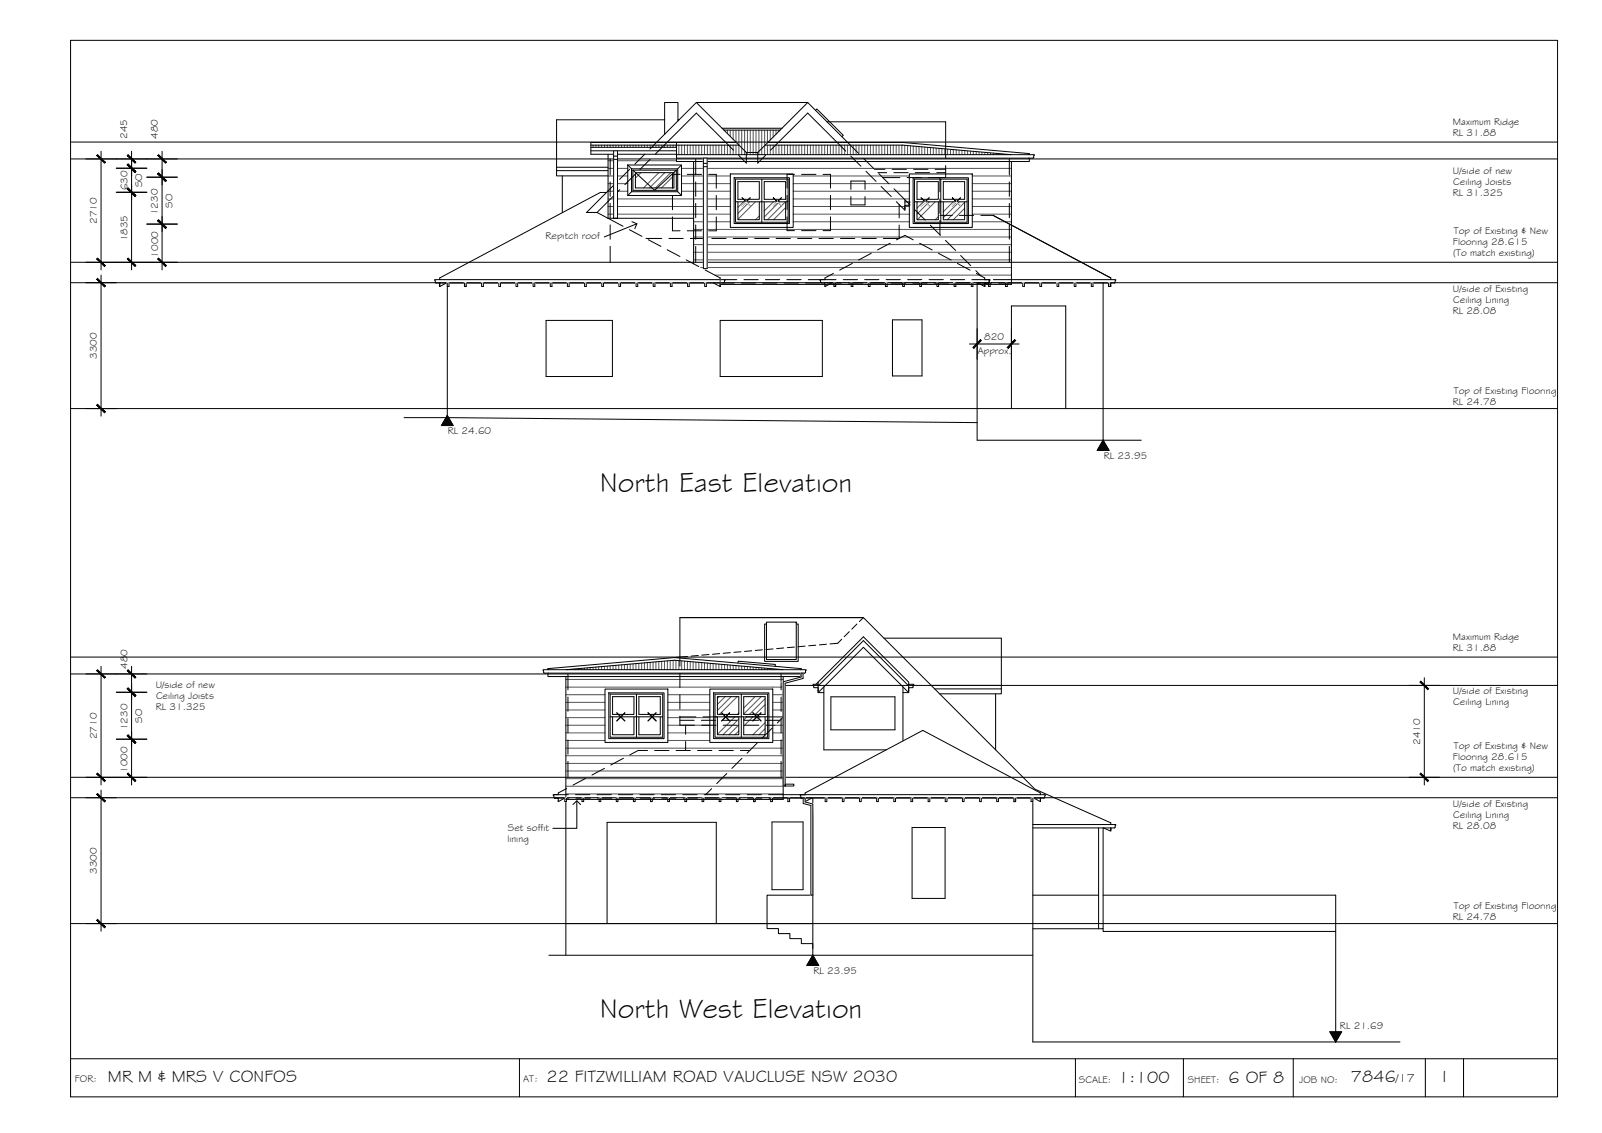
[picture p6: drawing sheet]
<svg xmlns="http://www.w3.org/2000/svg" width="420mm" height="297mm" viewBox="0 0 420 297" stroke-linecap="round" stroke-linejoin="round" font-family="sans-serif">
<!-- layer: HATCH -->
<g fill="none" stroke="#545454" stroke-width=".26">
<path d="M155.5 38.1v.5M156.3 38.1v.5M157 38.1v.5M157.8 38.1v.5M158.5 38.1v.5M159.3 38.1v.5M160 38.1v.5M160.8 38.1v.5M161.5 38.1v.5M162.3 38.1v.5M163 38.1v.5M163.8 38.1v.5"/>
<path d="M164.5 38.1v.5M165.3 38.1v.5M166 38.1v.5M166.8 38.1v.5M167.5 38.1v.5M168.3 38.1v.5M169 38.1v.5M169.8 38.1v.5M170.5 38.1v.5M171.3 38.1v.5M172 38.1v.5M172.8 38.1v.5"/>
<path d="M173.5 38.1v.5M174.3 38.1v.5M175 38.1v.5M175.8 38.1v.5M176.5 38.1v.5M177.3 38.1v.5M178 38.1v2.4M178.8 38.1v2.4M179.5 38.1v2.4M180.3 38.1v2.4M181 38.1v2.4M181.8 38.1v2.4"/>
<path d="M182.5 38.1v2.4M183.3 38.1v2.4M184 38.1v2.4M184.8 38.1v2.4M185.5 38.1v2.4M186.3 38.1v2.4M187 38.1v2.4M187.8 38.1v2.4M188.5 38.1v2.4M189.3 38.1v2.4M190 34.1v.2M190 38.1v2.4"/>
<path d="M190.8 34.1v.9M190.8 38.1v2.4M191.5 38.1v2.4M191.5 34.1v1.7M192.3 38.1v2.4M192.3 34.1v2.4M193 38.1v2.4M193 34.1v3.2M193.8 34.1v6.4M194.5 34.1v6.4M195.3 34.1v6.4M196 34.1v6.4"/>
<path d="M196.8 34.1v6.4M197.5 34.1v6.4M198.3 34.1v6.4M199 34.1v6.4M199.8 34.1v6.4M200.5 34.1v6.4M201.3 34.1v3.3M201.3 38.1v2.4M202 38.1v2.4M202 34.1v2.6M202.8 38.1v2.4M202.8 34.1v1.8"/>
<path d="M203.5 34.1v1.1M203.5 38.1v2.4M204.3 34.1v.4M204.3 38.1v2.4M205 38.1v2.4M205.8 38.1v2.4M206.5 38.1v2.4M207.3 38.1v2.4M208 38.1v2.4M208.8 38.1v2.4M209.5 38.1v2.4M210.3 38.1v2.4"/>
<path d="M211 38.1v2.4M211.8 38.1v2.4M212.5 38.1v2.4M213.3 38.1v2.4M214 38.1v2.4M214.8 38.1v2.4M215.5 38.1v2.4M216.3 38.1v2.4M217 38.1v2.4M217.8 38.1v2.4M218.5 38.1v2.4M219.3 38.1v2.4"/>
<path d="M220 38.1v2.4M220.8 38.1v2.4M221.5 38.1v2.4M222.3 38.1v2.4M223 38.1v2.4M223.8 38.1v2.4M224.5 38.1v2.4M225.3 38.1v2.4M226 38.1v2.4M226.8 38.1v2.4M227.5 38.1v2.4M228.3 38.1v2.4"/>
<path d="M229 38.1v2.4M229.8 38.1v2.4M230.5 38.1v2.4M231.3 38.1v2.4M232 38.1v2.4M232.8 38.1v2.4M233.5 38.1v2.4M234.3 38.1v2.4M235 38.1v2.4M235.8 38.1v2.4M236.5 38.1v2.4M237.3 38.1v2.4"/>
<path d="M238 38.2v2.3M238.8 38.2v2.3M239.5 38.3v2.2M240.3 38.4v2.1M241 38.5v2M241.8 38.5v2M242.5 38.6v1.9M243.3 38.7v1.8M244 38.7v1.8M244.8 38.8v1.7M245.5 38.9v1.6M246.3 38.9v1.6"/>
<path d="M247 39v1.5M247.8 39.1v1.4M248.5 39.2v1.3M249.3 39.2v1.3M250 39.3v1.2M250.8 39.3v1.2M251.5 39.4v1.1M252.3 39.5v1M253 39.5v1M253.8 39.6v.9M254.5 39.7v.8M255.3 39.7v.8"/>
<path d="M256 39.8v.7M256.8 39.9v.6M257.5 39.9v.6M258.3 40v.5M159.5 42.1h1.4M159.5 44.1h1.4M159.5 46.1h1.4M159.5 48.1h1.4M159.5 50.1h1.4M159.5 52.1h1.4M159.5 54.1h1.4M159.5 56.1h1.4"/>
<path d="M162 42.1h15.4M162 44.1h2.6M162 46.1h2.6M162 48.1h2.6M162 50.1h2.6M162 52.1h22.5M162 54.1h22.5M162 56.1h22.5M168.1 45.3l-1.4 1.4M172.8 45.3l-4 4M174.4 45.3l-4 4M175.9 45.3l-4 4"/>
<path d="M176.7 46l-3.2 3.3M178.7 44.1h5.8M178.7 46.1h5.8M178.7 48.1h5.8M178.7 50.1h5.8M181.9 58.1h2.6M185.5 44.1h79.8M185.5 46.1h6M185.5 48.1h6M185.5 50.1h6M185.5 52.1h6M185.5 54.1h6"/>
<path d="M185.5 56.1h6M185.5 58.1h6M195 52.9l-1.5 1.5M196.6 52.9l-3.1 3M198.1 52.9l-4.6 4.6M199.1 56.6l-1 1M202.8 52.9l-2.4 2.4M204.4 52.9l-4 4M206 52.9l-4.7 4.7M206 54.4l-3.1 3.2M208 46.1h30.5M208 48.1h30.5"/>
<path d="M208 50.1h30.5M208 52.1h30.5M208 54.1h30.5M208 56.1h30.5M208 58.1h30.5M240.6 52.9l-.1 .1M242.1 52.9l-1.6 1.7M243.7 52.9l-3.2 3.2M245.3 52.9l-4.7 4.7M246.1 56.8l-.8 .8M250 52.9l-2.6 2.6M251.6 52.9l-4.2 4.2"/>
<path d="M253 53.1l-4.6 4.5M253 54.6l-3 3M255 46.1h10.3M255 48.1h10.3M255 50.1h10.3M255 52.1h10.3M255 54.1h10.3M255 56.1h10.3M255 58.1h10.3M259 40.1v.4M259.8 40.1v.4M260.5 40.2v.3"/>
<path d="M261.3 40.3v.2M262 40.3v.2M262.8 40.4v.1M263.5 40.5h.1M264.3 40.5h.1M181.9 60.1h2.6M181.9 62.1h2.6M181.9 64.1h2.6M181.9 66.1h2.6M181.9 68.1h2.6M183.8 70.1h.7M185.5 60.1h79.8"/>
<path d="M185.5 62.1h79.8M185.5 64.1h79.8M185.5 66.1h79.8M185.5 68.1h79.8M185.5 70.1h79.8M187.5 72.1h77.8M188.9 72.9v1.7M216.4 74.1h48.9M148.4 178.1h57M148.8 175.5v.1M149.5 175.5v.1M150.3 175.4v.2"/>
<path d="M151 175.4v.2M151.8 175.3v.3M152.5 175.2v.4M153.3 175.2v.4M154 175.1v.5M154.8 175v.6M155.5 175v.6M156.3 174.9v.7M157 174.8v.8M157.8 174.8v.8M158.5 174.7v.9M159.3 174.6v1"/>
<path d="M160 174.6v1M160.8 174.5v1.1M161.5 174.4v1.2M162.3 174.4v1.2M163 174.3v1.3M163.8 174.2v1.4M164.5 174.2v1.4M165.3 174.1v1.5M166 174v1.6M166.8 174v1.6M167.5 173.9v1.7M168.3 173.9v1.7"/>
<path d="M169 173.8v1.8M169.8 173.7v1.9M170.5 173.6v2M171.3 173.6v2M172 173.5v2.1M172.8 173.5v2.1M173.5 173.4v2.2M174.3 173.3v2.3M175 173.3v2.3M175.8 173.2v2.4M176.5 173.1v2.5M177.3 173.1v2.5"/>
<path d="M178 173.2v2.4M178.8 173.3v2.3M179.5 173.3v2.3M180.3 173.4v2.2M181 173.5v2.1M181.8 173.5v2.1M182.5 173.6v2M183.3 173.6v2M184 173.7v1.9M184.8 173.8v1.8M185.5 173.8v1.8M186.3 173.9v1.7"/>
<path d="M187 174v1.6M187.8 174v1.6M188.5 174.1v1.5M189.3 174.2v1.4M190 174.2v1.4M190.8 174.3v1.3M191.5 174.4v1.2M192.3 174.4v1.2M193 174.5v1.1M193.8 174.6v1M194.5 174.6v1M195.3 174.7v.9"/>
<path d="M196 174.8v.8M196.8 174.8v.8M197.5 174.9v.7M198.3 175v.6M199 175v.6M199.8 175.1v.5M200.5 175.1v.5M201.3 175.2v.4M202 175.3v.3M202.8 175.4v.2M203.5 175.4v.2M204.3 175.5v.1"/>
<path d="M205 175.5v.1M148.4 180.1h57M148.4 196.1h57M148.4 198.1h57M148.4 182.1h10.3M148.4 184.1h10.3M148.4 186.1h10.3M148.4 188.1h10.3M148.4 190.1h10.3M148.4 192.1h10.3M148.4 194.1h10.3M175.2 182.1h11"/>
<path d="M175.2 184.1h11M175.2 186.1h11M175.2 188.1h11M175.2 190.1h11M175.2 192.1h11M175.2 194.1h11M188.6 182.6l-.4 .5M190.2 182.6l-2 2.1M191.8 182.6l-3.6 3.6M192.8 187.9l-4.6 4.6M193.3 182.6l-4.6 4.7M193.8 188.5l-4.2 4.1"/>
<path d="M193.8 190.1l-2.6 2.5M193.8 186.9l-.4 .4M193.8 191.6l-1 1M195.9 187.9l-.8 .9M197.5 187.9l-2.4 2.4M198 182.6l-2.9 3M199.6 182.6l-4.5 4.6M200.7 189.5l-3.2 3.1M200.7 191l-1.6 1.6M200.7 183.2l-4.2 4.1M200.7 192.6h-.1M200.7 184.7l-2.6 2.6"/>
<path d="M202.7 182.1h2.7M202.7 184.1h2.7M202.7 186.1h2.7M202.7 192.1h2.7M202.7 194.1h2.7M203.3 190.1h2.1M205.3 188.1h.1M148.4 200.1h57M148.4 202.1h57M148.4 204.1h57M148.4 206.1h57M148.4 208.1h57"/>
</g>
<!-- layer: WINDOWS -->
<g fill="none" stroke="#000" stroke-width=".26">
<path d="M213.9 28.9l.3-.3 7 6.9-.4 .3M166 44.6l5.7 5.3 5.7-5.3M166 44.6h11.4M166 44.6v5.3h11.4v-5.3M166.7 45.3h10v4h-10zM192.9 47h13.8v11.3h-13.8zM192.9 52.9h13.8M193.5 52.9v4.7h5.6v-4.7M193.5 47.6h5.6v4.7h-5.6zM194.6 51.9l2.2 2.1M196.8 51.9l-2.2 2.1M199.8 47v11.3"/>
<path d="M200.4 52.9v4.7h5.6v-4.7M200.4 47.6h5.6v4.7h-5.6zM202.8 51.9l2.1 2.1-2.1-2.1M204.9 51.9l-2.1 2.1M239.8 47h13.8v11.3h-13.8zM239.8 52.9h13.8M240.5 52.9v4.7h5.6v-4.7M240.5 47.6h5.6v4.7h-5.6zM241.6 51.9l2.1 2.1M243.7 51.9l-2.1 2.1M246.7 47v11.3M247.4 52.9v4.7h5.6v-4.7"/>
<path d="M247.4 47.6h5.6v4.7h-5.6zM249.8 51.9l2.1 2.1-2.1-2.1M251.9 51.9l-2.1 2.1M193.6 173.8v-.5l9.8 .9-.1 .5M201 163.1h7.8v9.8h-7.8zM201 163.6h-.5v9.8h8.8v-9.8h-.5M160 182h13.8v11.3h-13.8zM160 187.9h13.8M160.7 187.9v4.7h5.6v-4.7M160.7 182.6h5.6v4.7h-5.6zM161.8 186.9l2.1 2.1M163.9 186.9l-2.1 2.1"/>
<path d="M166.9 182v11.3M167.6 187.9v4.7h5.6v-4.7M167.6 182.6h5.6v4.7h-5.6zM170 186.9l2.1 2.1-2.1-2.1M172.1 186.9l-2.1 2.1M187.5 182h13.8v11.3h-13.8zM187.5 187.9h13.8M188.2 187.9v4.7h5.6v-4.7M188.2 182.6h5.6v4.7h-5.6zM189.3 186.9l2.1 2.1M191.4 186.9l-2.1 2.1M194.4 182v11.3"/>
<path d="M195.1 187.9v4.7h5.6v-4.7M195.1 182.6h5.6v4.7h-5.6zM197.4 186.9l2.2 2.1-2.2-2.1M199.6 186.9l-2.2 2.1"/>
</g>
<!-- layer: NEWWORK -->
<g fill="none" stroke="#000" stroke-width=".26">
<path d="M155 38.1h38.8M155 39.5h22.4M155 38.6h22.4M177.4 37.4v4.9h92.6v-.8M189.4 33.6h15.7M189.9 34.1h14.7M193.1 37.4h-38.1v3h22.4M200.7 38.1h36l28.5 2.4M201.4 37.4h35.4l33.2 2.9v.2l1.3 .2-.4 .7-93.5 .1M159.5 40.4v16.8h22.4M164.6 43.3h14.1v8h-14.1zM164.6 43.3l1 1"/>
<path d="M165.6 44.3h12.1v6h-12.1zM165.6 50.3l-1 1M177.4 40.5h92.6M177.7 50.3l1 1M178.7 43.3l-1 1M181.9 42.3v26.9M191.5 45.6h16.5v14h-16.5zM192.5 46.6h14.5v12h-14.5zM238.5 45.6h16.5v14h-16.5zM239.5 46.6h14.5v12h-14.5zM265.3 42.3v32.3h-76.4M142.8 176.5h68.3"/>
<path d="M143.7 176.5v.9h66.4v-.9M143.7 175.6h66.4M148.4 177.4v32.2h57v-32.2M148.5 175.6l28.4-2.5 28.4 2.5M176.9 172.4l33.2 2.9v.3l1.4 .1-.5 .8M178.3 172.3l-34.6 3v.3l-1.3 .1 .4 .8M158.7 180.7h16.5v13.9h-16.5zM159.7 181.6h14.5v12h-14.5zM186.2 180.7h16.5v13.9h-16.5zM187.2 181.6h14.5v12h-14.5zM210.7 209.2h.5"/>
</g>
<!-- layer: BORDER -->
<path d="M18.5 10.6h390v277h-390zM18.5 277.6h390M136.2 277.6v10M282.1 277.6v10M310.4 277.6v10M339.2 277.6v10M373.8 277.6v10M383.8 277.6v10" fill="none" stroke="#000" stroke-width=".26"/>
<!-- layer: CEILING-FLOOR LINES -->
<path d="M18.5 37.2h390M18.5 41.7h390M18.5 68.8h390M18.5 74.1h390M18.5 107.1h390M18.5 176.7h191.6M18.5 172.3h390M205.4 179.7h203.1M18.5 203.8h390M18.5 209.1h390M18.5 242.1h390" fill="none" stroke="#000" stroke-width=".26"/>
<!-- layer: EXISTING -->
<g fill="none" stroke="#000" stroke-width=".26">
<path d="M174.3 31.4h-28.3v14.7h13.5M177.8 31.7v-4.8h-3.5v8.3M177.8 31.4h.3M182.6 26.9l-12.1 12.2M192.4 39.4l-9.8-9.8-10.8 10.8M195.7 40h3M195.7 40v2.7l-2-2M198.7 40v2.7l2.1-2M202.1 39.4l9.7-9.8 10 10M211.8 26.9h-29.2l13.1 13.1M211.8 26.9l-13.1 13.1M211.8 26.9l13.4 13.3"/>
<path d="M216.9 31.9h31.1v9.6M146 43.9h13.5M146 44.7h13.5M147.5 46.1v9.7M156.6 55.7l6.8 3.6M159.1 50.5h-1.7l-42.1 22.4v.4M161.2 48.3l-7.4 7.4h2.8M162.5 49.7l-5.9 6M165.1 44.4l-2.6 2.6M166.5 45.8l-2.6 2.6M169.1 40.4l-2.6 2.6M170.5 41.8l-2.6 2.6"/>
<path d="M176.4 56.9v3.6h2M176.4 51.2v3.8M178.4 45.7h-2v3.7M180.2 45.7h3.8M185.9 45.7h2v3.7M187.9 56.9v3.6h-2M187.9 51.2v3.8M206.4 56.8v3.7h2M206.4 51.2v3.8M208.4 45.7h-2v3.6M210.2 45.7h3.8M215.9 45.7h1.9v3.6"/>
<path d="M217.8 56.8v3.7h-1.9M217.8 51.2v3.8M223.1 40.9l2.7 2.7M223.2 51.5v2.2h3.7v-2.2M223.2 49.6v-2.1h3.7v2.1M226.5 41.5l2.7 2.7M227.1 44.9l2.7 2.7M229.3 44.4h2.8M230.2 45.3h2.4M230.5 45.5l2.6 2.7M231.1 48.9l2.7 2.6M231.5 46.6h4.5"/>
<path d="M234 44.4h3.7M234.4 45.3h3.8M234.5 49.5l4.2 4.2M235.8 53.6v3.5M235.8 59v3.5h-4.1M237.3 52.9l1.4 .1-.3 .8h-1.1v.9M237.3 54.7h.1M237.3 52.4v2.7l-2.2-2.2M237.9 46.6h3.7M239.6 44.4h3.8M240 55.1l2.7 2.6M240.1 45.3h3.7"/>
<path d="M244 59l2.7 2.7M245.2 44.4h2.8M245.7 45.3h2.3M246.5 56.5h3.3M246.5 46.6v3.7M246.5 52.2v3.7M246.5 57.8v3.8M248 43.4v3.2h-4.5M251.6 56.5h3.8M257.2 56.5h3.3l30.8 16.4v.4M115.3 73.3l-1.3 .1 .2 .7 1.1 .1v.9M115.3 75.1h.1"/>
<path d="M115.3 74.2h73.6v.9M115.3 74.1v1M115.3 73.3h73.6M117 74.2l-1.7 .9M117.8 74.2v.9h-.5v-.9v34.7M121.8 74.2v.9h.5v-.9M126.3 74.2v.9h.5v-.9M130.8 74.2v.9h.5v-.9M135.3 74.2v.9h.5v-.9M139.8 74.2v.9h.5v-.9M144.3 74.2v.9h.5v-.9M148.8 74.2v.9h.5v-.9"/>
<path d="M153.3 74.2v.9h.5v-.9M157.8 74.2v.9h.5v-.9M162.3 74.2v.9h.5v-.9M165.1 60.2l3.3 1.8M166.8 74.2v.9h.5v-.9M169.4 62.5h4.2M170 62.8l3.3 1.8M171.3 74.2v.9h.5v-.9M175 65.5l3.3 1.7M175.4 62.5h3.8M175.8 74.2v.9h.5v-.9M180 68.1l3.3 1.8"/>
<path d="M180.2 60.5h3.8M180.3 74.2v.9h.5v-.9M181 62.5h3.8M184.8 74.2v.9h.5v-.9M184.9 70.8l4 2.1v.4M186.7 62.5h3.7M187.1 74.2l1.8 .9M188.9 73.3h1.3l-.4 .9M188.9 75.1h.1M189.8 74.2h-.9v.9M189.8 74.2h2.7M190.1 73.3h3.1"/>
<path d="M192.3 62.5h3.8M194.4 74.2h3.7M195.1 73.3h3.8M197.9 62.5h3.8M200 74.2h3.8M200.8 73.3h3.7M203.5 62.5h3.8M205.7 74.2h3.7M206.4 73.3h3.7M209.2 62.5h3.7M210.2 60.5h3.8M211.3 74.2h3.7"/>
<path d="M212 73.3h7.3M214.8 62.5h3.8M216.4 75.1h.1M216.9 74.2h3.7M218.1 74.2l-1.7 .9M218.6 71.7l-2.2 1.2v.4l-1.4 .1 .3 .7 1.1 .1v.9M218.7 74.2v.9h.5v-.9M220.4 62.5h3.8M221.2 73.3h3.7M222.5 74.2h3.8M223.2 74.2v.9h.5v-.9M223.5 69.1l-3.3 1.7"/>
<path d="M226 62.5h3.8M226.8 73.3h3.7M227.7 74.2v.9h.5v-.9h3.7M228.5 66.4l-3.3 1.8M232.2 74.2v.9h.5v-.9M232.4 73.3h3.7M233.5 63.8l-3.3 1.7M233.8 74.2h3.7M235.1 62.9l2.2-1.2 2.2 1.2M236.7 74.2v.9h.5v-.9M238 73.3h3.8M239.4 74.2h3.7"/>
<path d="M241.2 63.8l3.3 1.7M241.2 74.2v.9h.5v-.9M243.7 73.3h3.7M245 74.2h3.8M245.7 74.2v.9h.5v-.9M246.1 66.4l3.4 1.8M248 63l2.6 2.7M249.3 73.3h3.7M250.2 74.2v.9h.5v-.9h3.7M251.1 69.1l3.3 1.7M252 67l2.6 2.7M254.7 74.2v.9h.5v-.9"/>
<path d="M254.9 73.3h3.7M255.9 71l1.4 1.4M256.1 71.7l2.2 1.2v.4h1.3l-.2 .7M256.5 74.2l1.8 .9M258.3 75.1h.1M259.2 74.2v.9h.5v-.9M259.4 74l-.2 .2h-.9v.9M260 74.2h-3.7v41.2M260.5 73.3h30.8M261.9 74.2h29.4M263.7 74.2v.9h.5v-.9M268.2 74.2v.9h.5v-.9"/>
<path d="M272.7 74.2v.9h.5v-.9M277.2 74.2v.9h.5v-.9M281.7 74.2v.9h.5v-.9M286.2 74.2v.9h.5v-.9M289.3 74.2v41.2M290.7 74.2v.9h.5v-.9M291.3 73.3h1.3l-.3 .9M291.3 75.1h.1M292.3 74.2h-1v.9M143.2 84h17.4v14.7h-17.4zM188.9 84h26.8v14.7h-26.8zM234.1 83.9h7.7v14.7h-7.7z"/>
<path d="M265.3 107.1v-26.9h14.2v26.9M178.3 161.9h48.1l45 45 19.9 8.8v.5M178.3 176.5v3.8M214 179.4l12.4-12.4 11.9 11.8v2.8M214.6 179.4l-1.4 .1 .3 .7 1.1 .1v.9M214.6 179.8l11.8-11.8 11.9 11.8M214.6 178.8v2.8M226.4 161.9h-48.1v12.7M231.8 167.3h30.8v14.6h-16.2M238.3 179.4l1.4 .1-.3 .7-1.1 .1v.9M244.2 179.7h18.4M163.5 198.8l-3.3 1.8"/>
<path d="M169.8 196.8h-2.4l-2.2 1.1M171.7 196.8h3.8M177.3 196.8h3.8M178.3 182.1v3.8M178.3 187.8v2.3h3.9M178.3 188.8h3.8M178.3 188h4.2M179.8 190.1v2.4M179.8 194.4v2.4M183 196.8h3.7M183.9 188.8h3.8M184 190.1h3.8"/>
<path d="M184.4 188h3.7M188.6 196.8h3.7M189.6 188.8h3.7M189.7 190.1h3.7M190 188h3.8M194.2 196.8h2.4M194.6 198.8l-2.7 2.7M195.2 188.8h3.7M195.3 190.1h3.7M195.6 188h3.8M198.6 194.8l-2.7 2.7M200.8 188.8h3.8"/>
<path d="M200.9 190.1h2.3M201.3 188h4.2l-1.6 1.5M202.6 190.9l-2.7 2.6M214.6 181.2h.1M214.6 181.6l11.8-11.9 11.9 11.9M214.6 181.6h1.5M216.1 180.1v16.5h16.3M217.9 182.7h16.8v8.6h-16.8zM236.8 180.1v14.1M236.8 181.6h1.5M238.3 181.2h.1M245.1 180.6h17.5"/>
<path d="M261.1 181.9v14.7M145.2 208.3h3.9M145.3 209l.2 .2M146.4 210.1h.1M148.4 209.2v41.2M148.6 209.2v1h-.5v-1l-1.7 1M148.6 206.7l-2.2 1.2v.4l-1.3 .1 .2 .6M149.2 209.2h-3.7h.9v.9M150.9 208.3h3.8M151.1 209.2h3.7M152.6 209.2v1h.5v-1M153.6 204.1l-3.3 1.7"/>
<path d="M156.6 208.3h3.7M156.7 209.2h3.8M157.1 209.2v1h.5v-1M158.5 201.4l-3.3 1.8M161.6 209.2v1h.5v-1M162.2 208.3h3.8M162.3 209.2h3.8M166.1 209.2v1h.5v-1M167.8 208.3h3.8M167.9 209.2h3.8M170.6 209.2v1h.5v-1M173.4 208.3h3.8"/>
<path d="M173.6 209.2h3.7M175.1 209.2v1h.5v-1M179.1 208.3h3.7M179.2 209.2h3.8M179.6 209.2v1h.5v-1M184.1 209.2v1h.5v-1M184.7 208.3h3.8M184.8 209.2h3.8M186.6 206.8l-1.5 1.5M188.6 209.2v1h.5v-1M190.3 208.3h3.8M190.4 209.2h3.8"/>
<path d="M190.6 202.8l-2.6 2.6M193.1 209.2v1h.5v-1M195.9 208.3h3.8M196.1 209.2h3.7M197.6 209.2v1h.5v-1M201.6 208.3h71.3M201.7 209.2h71.2M202.1 209.2v1h.5v-1M202.5 215.5h8.1v17.7h-8.1zM206.6 209.2v1h.5v-1M211.2 210.1h.1M211.2 209.1v1.1"/>
<path d="M212.9 209.2l-1.7 1M213.2 209.2v41.2M216.4 209.2v1h.5v-1M220.9 209.2v1h.5v-1M225.4 209.2v1h.5v-1M229.9 209.2v1h.5v-1M234.4 209.2v1h.5v-1M238.9 209.2v1h.5v-1M239.2 217h8.7v18.5h-8.7zM243.4 209.2v1h.5v-1M247.9 209.2v1h.5v-1M252.4 209.2v1h.5v-1"/>
<path d="M256.9 209.2v1h.5v-1M261.4 209.2v1h.5v-1M265.9 209.2v1h.5v-1M270.4 209.2v1h.5v-1v64M270.9 217.1h20.4v.8l-1.9-.8M270.9 216.2h20.4M271.2 209.2l1.7 1M272.9 208.3l1.3 .1-.2 .2v.6h-1.1v.9M272.9 210.1h.1M272.9 208.3v-.4l-30.9-16.4-30.8 16.4v.4l-1.3 .1 .2 .8h1.1v.9M272.9 209.1v1.1M288.1 217.1v26.4"/>
<path d="M289.3 217.1v26.4h-18.4M291.3 216.2h1.3l-.1 .7M291.3 217.7h.1M292.3 217.1h-1v.6M292.5 216.9l-.2 .2M213.2 234.7h-12v8.8h3v1.3h3v1.3h3v1.3h3v1.3M270.9 234.7h17.2M289.3 234.7h61v38.5M148.4 242.1h64.8M159.2 242.1v-26.5h28.7v26.5M289.3 243.5v.7h61"/>
</g>
<!-- layer: GRDLEV -->
<path d="M106 109.5l150.3 1.3M256.3 115.4h43M144 250.4h126.9M270.9 273.2h96.3" fill="none" stroke="#000" stroke-width=".26"/>
<!-- layer: MASK -->
<g fill="#fff" stroke="#fff" stroke-width=".26">
<path d="M265.9 209.2h.5l-.5 1zM265.9 209.2h.5l-.5 1zM266.4 209.2l-.5 1h.5zM266.4 209.2l-.5 1h.5z"/>
<path d="M270.4 209.2h.5l-.5 1zM270.9 209.2l-.5 1h.5z"/>
<path d="M261.4 209.2h.5l-.5 1zM261.9 209.2l-.5 1h.5z"/>
<path d="M256.9 209.2h.5l-.5 1zM257.4 209.2l-.5 1h.5z"/>
<path d="M252.4 209.2h.5l-.5 1zM252.9 209.2l-.5 1h.5z"/>
<path d="M247.9 209.2h.5l-.5 1zM248.4 209.2l-.5 1h.5z"/>
<path d="M243.4 209.2h.5l-.5 1zM243.9 209.2l-.5 1h.5z"/>
<path d="M238.9 209.2h.5l-.5 1zM239.4 209.2l-.5 1h.5z"/>
<path d="M234.4 209.2h.5l-.5 1zM234.9 209.2l-.5 1h.5z"/>
<path d="M229.9 209.2h.5l-.5 1zM230.4 209.2l-.5 1h.5z"/>
<path d="M225.4 209.2h.5l-.5 1zM225.9 209.2l-.5 1h.5z"/>
<path d="M220.9 209.2h.5l-.5 1zM221.4 209.2l-.5 1h.5z"/>
<path d="M216.4 209.2h.5l-.5 1zM216.9 209.2l-.5 1h.5z"/>
<path d="M197.6 209.2h.5l-.5 1zM197.6 209.2h.5l-.5 1zM198.1 209.2l-.5 1h.5zM198.1 209.2l-.5 1h.5z"/>
<path d="M193.1 209.2h.5l-.5 1zM193.6 209.2l-.5 1h.5z"/>
<path d="M188.6 209.2h.5l-.5 1zM189.1 209.2l-.5 1h.5z"/>
<path d="M184.1 209.2h.5l-.5 1zM184.6 209.2l-.5 1h.5z"/>
<path d="M179.6 209.2h.5l-.5 1zM180.1 209.2l-.5 1h.5z"/>
<path d="M175.1 209.2h.5l-.5 1zM175.6 209.2l-.5 1h.5z"/>
<path d="M170.6 209.2h.5l-.5 1zM171.1 209.2l-.5 1h.5z"/>
<path d="M166.1 209.2h.5l-.5 1zM166.6 209.2l-.5 1h.5z"/>
<path d="M161.6 209.2h.5l-.5 1zM162.1 209.2l-.5 1h.5z"/>
<path d="M157.1 209.2h.5l-.5 1zM157.6 209.2l-.5 1h.5z"/>
<path d="M152.6 209.2h.5l-.5 1zM153.1 209.2l-.5 1h.5z"/>
<path d="M148.1 209.2h.5l-.5 1zM148.6 209.2l-.5 1h.5z"/>
<path d="M202.1 209.2h.5l-.5 1zM202.6 209.2l-.5 1h.5z"/>
<path d="M206.6 209.2h.5l-.5 1zM207.1 209.2l-.5 1h.5z"/>
<path d="M121.8 74.2l.5 .9v-.9zM121.8 74.2l.5 .9v-.9zM121.8 74.2l.5 .9h-.5zM121.8 74.2l.5 .9h-.5z"/>
<path d="M126.3 74.2l.5 .9v-.9zM126.3 74.2l.5 .9h-.5z"/>
<path d="M130.8 74.2l.5 .9v-.9zM130.8 74.2l.5 .9h-.5z"/>
<path d="M135.3 74.2l.5 .9v-.9zM135.3 74.2l.5 .9h-.5z"/>
<path d="M139.8 74.2l.5 .9v-.9zM139.8 74.2l.5 .9h-.5z"/>
<path d="M144.3 74.2l.5 .9v-.9zM144.3 74.2l.5 .9h-.5z"/>
<path d="M148.8 74.2l.5 .9v-.9zM148.8 74.2l.5 .9h-.5z"/>
<path d="M153.3 74.2l.5 .9v-.9zM153.3 74.2l.5 .9h-.5z"/>
<path d="M157.8 74.2l.5 .9v-.9zM157.8 74.2l.5 .9h-.5z"/>
<path d="M162.3 74.2l.5 .9v-.9zM162.3 74.2l.5 .9h-.5z"/>
<path d="M166.8 74.2l.5 .9v-.9zM166.8 74.2l.5 .9h-.5z"/>
<path d="M171.3 74.2l.5 .9v-.9zM171.3 74.2l.5 .9h-.5z"/>
<path d="M175.8 74.2l.5 .9v-.9zM175.8 74.2l.5 .9h-.5z"/>
<path d="M180.3 74.2l.5 .9v-.9zM180.3 74.2l.5 .9h-.5z"/>
<path d="M184.8 74.2l.5 .9v-.9zM184.8 74.2l.5 .9h-.5z"/>
<path d="M117.3 74.2l.5 .9v-.9zM117.3 74.2l.5 .9h-.5z"/>
<path d="M218.7 74.2l.5 .9v-.9zM218.7 74.2l.5 .9v-.9zM218.7 74.2l.5 .9h-.5zM218.7 74.2l.5 .9h-.5z"/>
<path d="M223.2 74.2l.5 .9v-.9zM223.2 74.2l.5 .9h-.5z"/>
<path d="M227.7 74.2l.5 .9v-.9zM227.7 74.2l.5 .9h-.5z"/>
<path d="M232.2 74.2l.5 .9v-.9zM232.2 74.2l.5 .9h-.5z"/>
<path d="M236.7 74.2l.5 .9v-.9zM236.7 74.2l.5 .9h-.5z"/>
<path d="M241.2 74.2l.5 .9v-.9zM241.2 74.2l.5 .9h-.5z"/>
<path d="M245.7 74.2l.5 .9v-.9zM245.7 74.2l.5 .9h-.5z"/>
<path d="M250.2 74.2l.5 .9v-.9zM250.2 74.2l.5 .9h-.5z"/>
<path d="M254.7 74.2l.5 .9v-.9zM254.7 74.2l.5 .9h-.5z"/>
<path d="M259.2 74.2l.5 .9v-.9zM259.2 74.2l.5 .9h-.5z"/>
<path d="M263.7 74.2l.5 .9v-.9zM263.7 74.2l.5 .9h-.5z"/>
<path d="M268.2 74.2l.5 .9v-.9zM268.2 74.2l.5 .9h-.5z"/>
<path d="M272.7 74.2l.5 .9v-.9zM272.7 74.2l.5 .9h-.5z"/>
<path d="M277.2 74.2l.5 .9v-.9zM277.2 74.2l.5 .9h-.5z"/>
<path d="M281.7 74.2l.5 .9v-.9zM281.7 74.2l.5 .9h-.5z"/>
<path d="M286.2 74.2l.5 .9v-.9zM286.2 74.2l.5 .9h-.5z"/>
<path d="M290.7 74.2l.5 .9v-.9zM290.7 74.2l.5 .9h-.5z"/>
<path d="M160.9 39.5l1.1 17.7v-17.7zM160.9 39.5l1.1 17.7h-1.1z"/>
<path d="M184.5 41.5l1 28.9v-28.9zM184.5 41.5l1 28.9h-1z"/>
<path d="M210.1 176.5l.5 1v-1zM210.1 176.5l.5 1h-.5z"/>
<path d="M210.1 177.5l.5 .4v-.4zM208.7 177.9l1.4-.4 .5 .4z"/>
<path d="M207.4 178.7l3.2-.8h-1.9zM205.4 178.7l3.3-.8-1.3 .8z"/>
<path d="M205.4 178.7l.5 .4 1.5-.4zM205.4 178.7l.5 .4h-.5z"/>
<path d="M205.4 179.1l.5 27v-27zM205.4 179.1l.5 27h-.5z"/>
<path d="M210.7 209.2h.5l-.5 1zM211.2 209.2l-.5 1h.5z"/>
<path d="M210.7 210.2h.5l-.5 .4zM210.7 210.6h1.9l-1.4-.4z"/>
<path d="M210.7 210.6h1.9l-1.4 .2zM211.2 210.8h2l-.6-.2z"/>
<path d="M211.2 210.8h2l-.5 .4zM212.7 211.2h.5v-.4z"/>
<path d="M212.7 211.2h.5l-.5 23.5zM213.2 211.2l-.5 23.5h.5z"/>
</g>
<g fill="none" stroke="#fff" stroke-width=".26">
<path d="M194.6 54l1.1-1.1 1.1 1.1M202.8 54l1.1-1.1 1 1.1M241.6 54l1-1.1 1.1 1.1M249.8 54l1.1-1.1 1 1.1M117.3 74.2h.5v.9h-.5zM121.8 74.2h.5v.9h-.5zM126.3 74.2h.5v.9h-.5zM130.8 74.2h.5v.9h-.5zM135.3 74.2h.5v.9h-.5zM139.8 74.2h.5v.9h-.5zM144.3 74.2h.5v.9h-.5zM148.8 74.2h.5v.9h-.5z"/>
<path d="M153.3 74.2h.5v.9h-.5zM157.8 74.2h.5v.9h-.5zM162.3 74.2h.5v.9h-.5zM166.8 74.2h.5v.9h-.5zM171.3 74.2h.5v.9h-.5zM175.8 74.2h.5v.9h-.5zM180.3 74.2h.5v.9h-.5zM184.8 74.2h.5v.9h-.5zM218.7 74.2h.5v.9h-.5zM223.2 74.2h.5v.9h-.5zM227.7 74.2h.5v.9h-.5zM232.2 74.2h.5v.9h-.5z"/>
<path d="M236.7 74.2h.5v.9h-.5zM241.2 74.2h.5v.9h-.5zM245.7 74.2h.5v.9h-.5zM250.2 74.2h.5v.9h-.5zM254.7 74.2h.5v.9h-.5zM259.2 74.2h.5v.9h-.5zM263.7 74.2h.5v.9h-.5zM268.2 74.2h.5v.9h-.5zM272.7 74.2h.5v.9h-.5zM277.2 74.2h.5v.9h-.5zM281.7 74.2h.5v.9h-.5zM286.2 74.2h.5v.9h-.5z"/>
<path d="M290.7 74.2h.5v.9h-.5zM148.1 209.2h.5v1h-.5zM152.6 209.2h.5v1h-.5zM157.1 209.2h.5v1h-.5zM161.6 209.2h.5v1h-.5zM166.1 209.2h.5v1h-.5zM170.6 209.2h.5v1h-.5zM175.1 209.2h.5v1h-.5zM179.6 209.2h.5v1h-.5zM184.1 209.2h.5v1h-.5zM188.6 209.2h.5v1h-.5zM193.1 209.2h.5v1h-.5z"/>
<path d="M197.6 209.2h.5v1h-.5zM202.1 209.2h.5v1h-.5zM206.6 209.2h.5v1h-.5zM216.4 209.2h.5v1h-.5zM220.9 209.2h.5v1h-.5zM225.4 209.2h.5v1h-.5zM229.9 209.2h.5v1h-.5zM234.4 209.2h.5v1h-.5zM238.9 209.2h.5v1h-.5zM243.4 209.2h.5v1h-.5zM247.9 209.2h.5v1h-.5zM252.4 209.2h.5v1h-.5z"/>
<path d="M256.9 209.2h.5v1h-.5zM261.4 209.2h.5v1h-.5zM265.9 209.2h.5v1h-.5zM270.4 209.2h.5v1h-.5z"/>
</g>
<!-- layer: DIMENSION -->
<g fill="none" stroke="#000" stroke-width=".26">
<path d="M26.5 39.7v31.1M34.5 39.7v6.4M42.5 39.7v31.1M22.5 41.7h24M30.5 44.1h8M30.5 50.4h8M34.5 42.1v10.3M34.5 48.4v22.4M38.5 58.8h8M38.5 46.5h8M22.5 74.1h8M22.5 68.8h24"/>
<path d="M26.5 72.1v37M254.3 90.2h13M256.3 86.2v8M265.3 86.2v8M22.5 107.1h8M22.5 176.7h16M26.5 174.7v31.1M34.5 174.7v31.1M369.6 179.7h8M373.6 177.7v28.1M30.5 193.8h8M30.5 181.5h8"/>
<path d="M22.5 203.8h16M22.5 209.1h8M26.5 207.2v37M369.6 203.8h8M22.5 242.1h8"/>
</g>
<!-- layer: 0 -->
<g fill="#000" stroke="#000" stroke-width=".26">
<path d="M25.4 40.8l2 2 .2-.2zM25.4 40.8l.2-.3 2 2.1z"/>
<path d="M33.6 43l-.2 .2 2.2 1.8zM33.4 43.2l2.2 1.8-.2 .2z"/>
<path d="M33.6 43l-.2 .2 2.2 1.8zM33.4 43.2l2.2 1.8-.2 .2z"/>
<path d="M33.4 49.5l2 2 .2-.2zM33.6 49.3l2 2-2.2-1.8z"/>
<path d="M33.4 49.5l2 2 .2-.2zM33.6 49.3l2 2-2.2-1.8z"/>
<path d="M33.4 40.8l2 2 .2-.2zM33.6 40.5l2 2.1-2.2-1.8z"/>
<path d="M41.6 57.7l-.2 .2 2.2 1.8zM41.4 57.9l2.2 1.8-.2 .2z"/>
<path d="M41.6 45.4l-.2 .2 2.2 1.8zM41.4 45.6l2.2 1.8-.2 .2z"/>
<path d="M41.4 57.9l2 2 .2-.2zM41.6 57.7l2 2-2.2-1.8z"/>
<path d="M41.4 45.6l2 2 .2-.2zM41.6 45.4l2 2-2.2-1.8z"/>
<path d="M41.4 40.8l2 2 .2-.2zM41.6 40.5l2 2.1-2.2-1.8z"/>
<path d="M25.4 67.9l2.2 1.8-2-2zM25.4 67.9l2.2 1.8-.2 .2z"/>
<path d="M25.4 73.2l2 2 .2-.2zM25.4 73.2l.2-.2 2 2z"/>
<path d="M33.6 67.7l-.2 .2 2.2 1.8zM33.4 67.9l2.2 1.8-.2 .2z"/>
<path d="M41.6 67.7l-.2 .2 2.2 1.8zM41.4 67.9l2.2 1.8-.2 .2z"/>
<path d="M255.2 91.1l.2 .2 1.8-2.2zM257.2 89.1l.2 .2-2 2z"/>
<path d="M266.2 89.1l-1.8 2.2 2-2zM266.2 89.1l-1.8 2.2-.2-.2z"/>
<path d="M25.6 106l-.2 .2 2.2 1.8zM25.4 106.2l2.2 1.8-.2 .2z"/>
<path d="M25.4 175.8l2 2 .2-.2zM25.4 175.8l.2-.2 2 2z"/>
<path d="M33.4 175.8l2 2 .2-.2zM33.6 175.6l2 2-2.2-1.8z"/>
<path d="M33.6 192.7l-.2 .2 2.2 1.8zM33.4 192.9l2.2 1.8-.2 .2z"/>
<path d="M33.6 180.4l-.2 .2 2.2 1.8zM33.4 180.6l2.2 1.8-.2 .2z"/>
<path d="M33.4 192.9l2 2 .2-.2zM33.6 192.7l2 2-2.2-1.8z"/>
<path d="M33.4 180.6l2 2 .2-.2zM33.6 180.4l2 2-2.2-1.8z"/>
<path d="M372.4 178.8l2 2 .3-.2zM372.4 178.8l.2-.2 2.1 2z"/>
<path d="M25.4 202.9l2.2 1.8-2-2zM25.4 202.9l2.2 1.8-.2 .2z"/>
<path d="M25.4 208.3l2 1.9 .2-.2zM25.4 208.3l.2-.3 2 2z"/>
<path d="M33.6 202.7l-.2 .2 2.2 1.8zM33.4 202.9l2.2 1.8-.2 .2z"/>
<path d="M372.4 202.9l2.3 1.8-2.1-2zM372.4 202.9l2.3 1.8-.3 .2z"/>
<path d="M25.6 241l-.2 .3 2.2 1.7zM25.4 241.3l2.2 1.7-.2 .2z"/>
</g>
<!-- layer: 0.13 -->
<g fill="none" stroke="#000" stroke-width=".26">
<path d="M160 41.7v4.1M160 47.7v3.8M160 53.3v3.8M160 59v3.7M182.5 41.7v4.1M182.5 47.7v3.8M182.5 53.3v3.8M182.5 59v3.7M264.7 41.7v4.1M264.7 47.7v3.8M264.7 53.3v3.8M264.7 59v3.7"/>
<path d="M160 64.6v4.2M182.5 64.6v4.2M264.7 64.6v4.2M149 176.7v4.2M180.3 172.1l-2 .2M183.1 171.8l-1.8 .2M185.9 171.6l-1.8 .2M188.8 171.4l-1.9 .1M191.5 171.1l-1.8 .2M194.3 170.9l-1.8 .1M197.2 170.6l-1.9 .2M199.9 170.4l-1.8 .1"/>
<path d="M202.7 170.1l-1.8 .2M204.9 176.7v4.2M205.6 169.9l-1.9 .1M208.4 169.6l-1.9 .2M211.2 169.4l-1.9 .2M214 169.2l-1.9 .1M216.8 168.9l-1.9 .2M220.8 167.6l-1.1 1-2 .2M222.7 165.6l-1.3 1.3M224.7 163.6l-1.3 1.3M226.4 161.9l-1 1.1M149 182.7v3.8"/>
<path d="M149 188.4v3.7M149 194v3.7M149 199.6v4.2M204.9 182.7v3.8M204.9 188.4v3.7M204.9 194v3.7M204.9 199.6v4.2"/>
</g>
<!-- layer: SERVICES -->
<path d="M160.9 39.5v17.7h1.1v-17.7M160.9 40.9h1.1M160.9 41.8h1.1M184.5 41.5v28.9h1v-28.9M184.5 42.8h1M184.5 43.7h1M210.1 176.5v1l-4.7 1.2v27.4h.5v-27l4.7-1.2v-1.4M205.9 205.6h2.3v.5h-2.3zM210.7 209.2v1.4l2 .6v23.5h.5v-23.9l-2-.6v-1" fill="none" stroke="#000" stroke-width=".26"/>
<!-- layer: LEVELS -->
<path d="M117.3 108.9l1.5 2.7h-3zM289.3 115.4l1.6 2.7h-3.1zM213.2 250.4l1.5 2.7h-3.1zM348.8 270.5h3l-1.5 2.7z" fill="#000" stroke="#000" stroke-width=".26"/>
<path d="M117.3 108.9l1.5 2.7h-3zM289.3 115.4l1.6 2.7h-3.1zM213.2 250.4l1.5 2.7h-3.1zM348.8 270.5h3l-1.5 2.7z" fill="none" stroke="#000" stroke-width=".26"/>
<!-- layer: TEXT -->
<path d="M117.3 108.9v2.7M289.3 115.4v2.7M213.2 250.4v2.7M350.3 270.5v2.7" fill="none" stroke="#000" stroke-width=".26"/>
<!-- layer: 0 -->
<path d="M165.7 58.1l1.3 .6-.5 1.3M167 58.7l-8.5 3.4M150.3 210.9l1-1 1 1M151.3 209.9v7.3h-6.3" fill="none" stroke="#000" stroke-width=".26"/>
<g font-size="7.5">
<text x="157.3" y="129.1">North East Elevation</text>
<text x="157.3" y="266.9">North West Elevation</text>
</g>
<g font-size="4.5">
<text x="28.3" y="283.6">MR M &amp; MRS V CONFOS</text>
<text x="143.3" y="283.6">22 FITZWILLIAM ROAD VAUCLUSE NSW 2030</text>
<text x="293.3" y="283.9">1:100</text>
<text x="322.2" y="283.9">6 OF 8</text>
<text x="354.3" y="283.8">7846</text>
<text x="378.4" y="283.6">I</text>
</g>
<text font-size="3.2" x="366.1" y="283.8">/17</text>
<g font-size="2.6">
<text x="381" y="35.7">RL 31.88</text>
<text x="381.1" y="32.7">Maximum Ridge</text>
<text x="33.3" y="36.5" transform="rotate(-90 33.3 36.5)">245</text>
<text x="41.4" y="36.4" transform="rotate(-90 41.4 36.4)">480</text>
<text x="381" y="45.5">U/side of new</text>
<text x="33.4" y="49.9" transform="rotate(-90 33.4 49.9)">630</text>
<text x="37.3" y="49.1" transform="rotate(-90 37.3 49.1)">SO</text>
<text x="381" y="51.3">RL 31.325</text>
<text x="381.2" y="48.4">Ceiling Joists</text>
<text x="25.4" y="58.8" transform="rotate(-90 25.4 58.8)">2710</text>
<text x="41.4" y="56.4" transform="rotate(-90 41.4 56.4)">1230</text>
<text x="45.3" y="54.4" transform="rotate(-90 45.3 54.4)">SO</text>
<text x="33.4" y="63.3" transform="rotate(-90 33.4 63.3)">1835</text>
<text x="143.1" y="62.8">Repitch roof</text>
<text x="381" y="64.1">Flooring 28.615</text>
<text x="381.3" y="61.2">Top of Existing &amp; New</text>
<text x="41.5" y="67.6" transform="rotate(-90 41.5 67.6)">1000</text>
<text x="381.1" y="67">(To match existing)</text>
<text x="381" y="76.5">U/side of Existing</text>
<text x="381" y="82.4">RL 28.08</text>
<text x="381.2" y="79.4">Ceiling Lining</text>
<text x="258.2" y="89.1">820</text>
<text x="25.4" y="94.1" transform="rotate(-90 25.4 94.1)">3300</text>
<text x="256.4" y="92.9">Approx.</text>
<text x="381" y="106.1">RL 24.78</text>
<text x="381.3" y="103.2">Top of Existing Flooring</text>
<text x="117.4" y="113.7">RL 24.60</text>
<text x="289.5" y="120.2">RL 23.95</text>
<text x="381.1" y="167.8">Maximum Ridge</text>
<text x="381" y="170.7">RL 31.88</text>
<text x="33.4" y="175.3" transform="rotate(-90 33.4 175.3)">480</text>
<text x="40.8" y="180.4">U/side of new</text>
<text x="40.9" y="183.3">Ceiling Joists</text>
<text x="381" y="181.9">U/side of Existing</text>
<text x="381.2" y="184.8">Ceiling Lining</text>
<text x="33.4" y="191.4" transform="rotate(-90 33.4 191.4)">1230</text>
<text x="37.3" y="189.5" transform="rotate(-90 37.3 189.5)">SO</text>
<text x="40.8" y="186.2">RL 31.325</text>
<text x="25.4" y="193.8" transform="rotate(-90 25.4 193.8)">2710</text>
<text x="372.5" y="195.3" transform="rotate(-90 372.5 195.3)">2410</text>
<text x="381.3" y="196.3">Top of Existing &amp; New</text>
<text x="33.5" y="202.6" transform="rotate(-90 33.5 202.6)">1000</text>
<text x="381" y="199.2">Flooring 28.615</text>
<text x="381.1" y="202.1">(To match existing)</text>
<text x="381" y="211.5">U/side of Existing</text>
<text x="381.2" y="214.4">Ceiling Lining</text>
<text x="133.1" y="220.8">lining</text>
<text x="133.2" y="217.9">Set soffit</text>
<text x="381" y="217.4">RL 28.08</text>
<text x="25.4" y="229.1" transform="rotate(-90 25.4 229.1)">3300</text>
<text x="381.3" y="238.2">Top of Existing Flooring</text>
<text x="381" y="241.2">RL 24.78</text>
<text x="213.3" y="255.2">RL 23.95</text>
<text x="351.4" y="269.7">RL 21.69</text>
<text x="19.6" y="283.8">FOR:</text>
<text x="137.2" y="283.6">AT:</text>
<text x="283" y="283.9">SCALE:</text>
<text x="311.5" y="283.9">SHEET:</text>
<text x="340.7" y="283.9">JOB NO:</text>
</g>
</svg>
